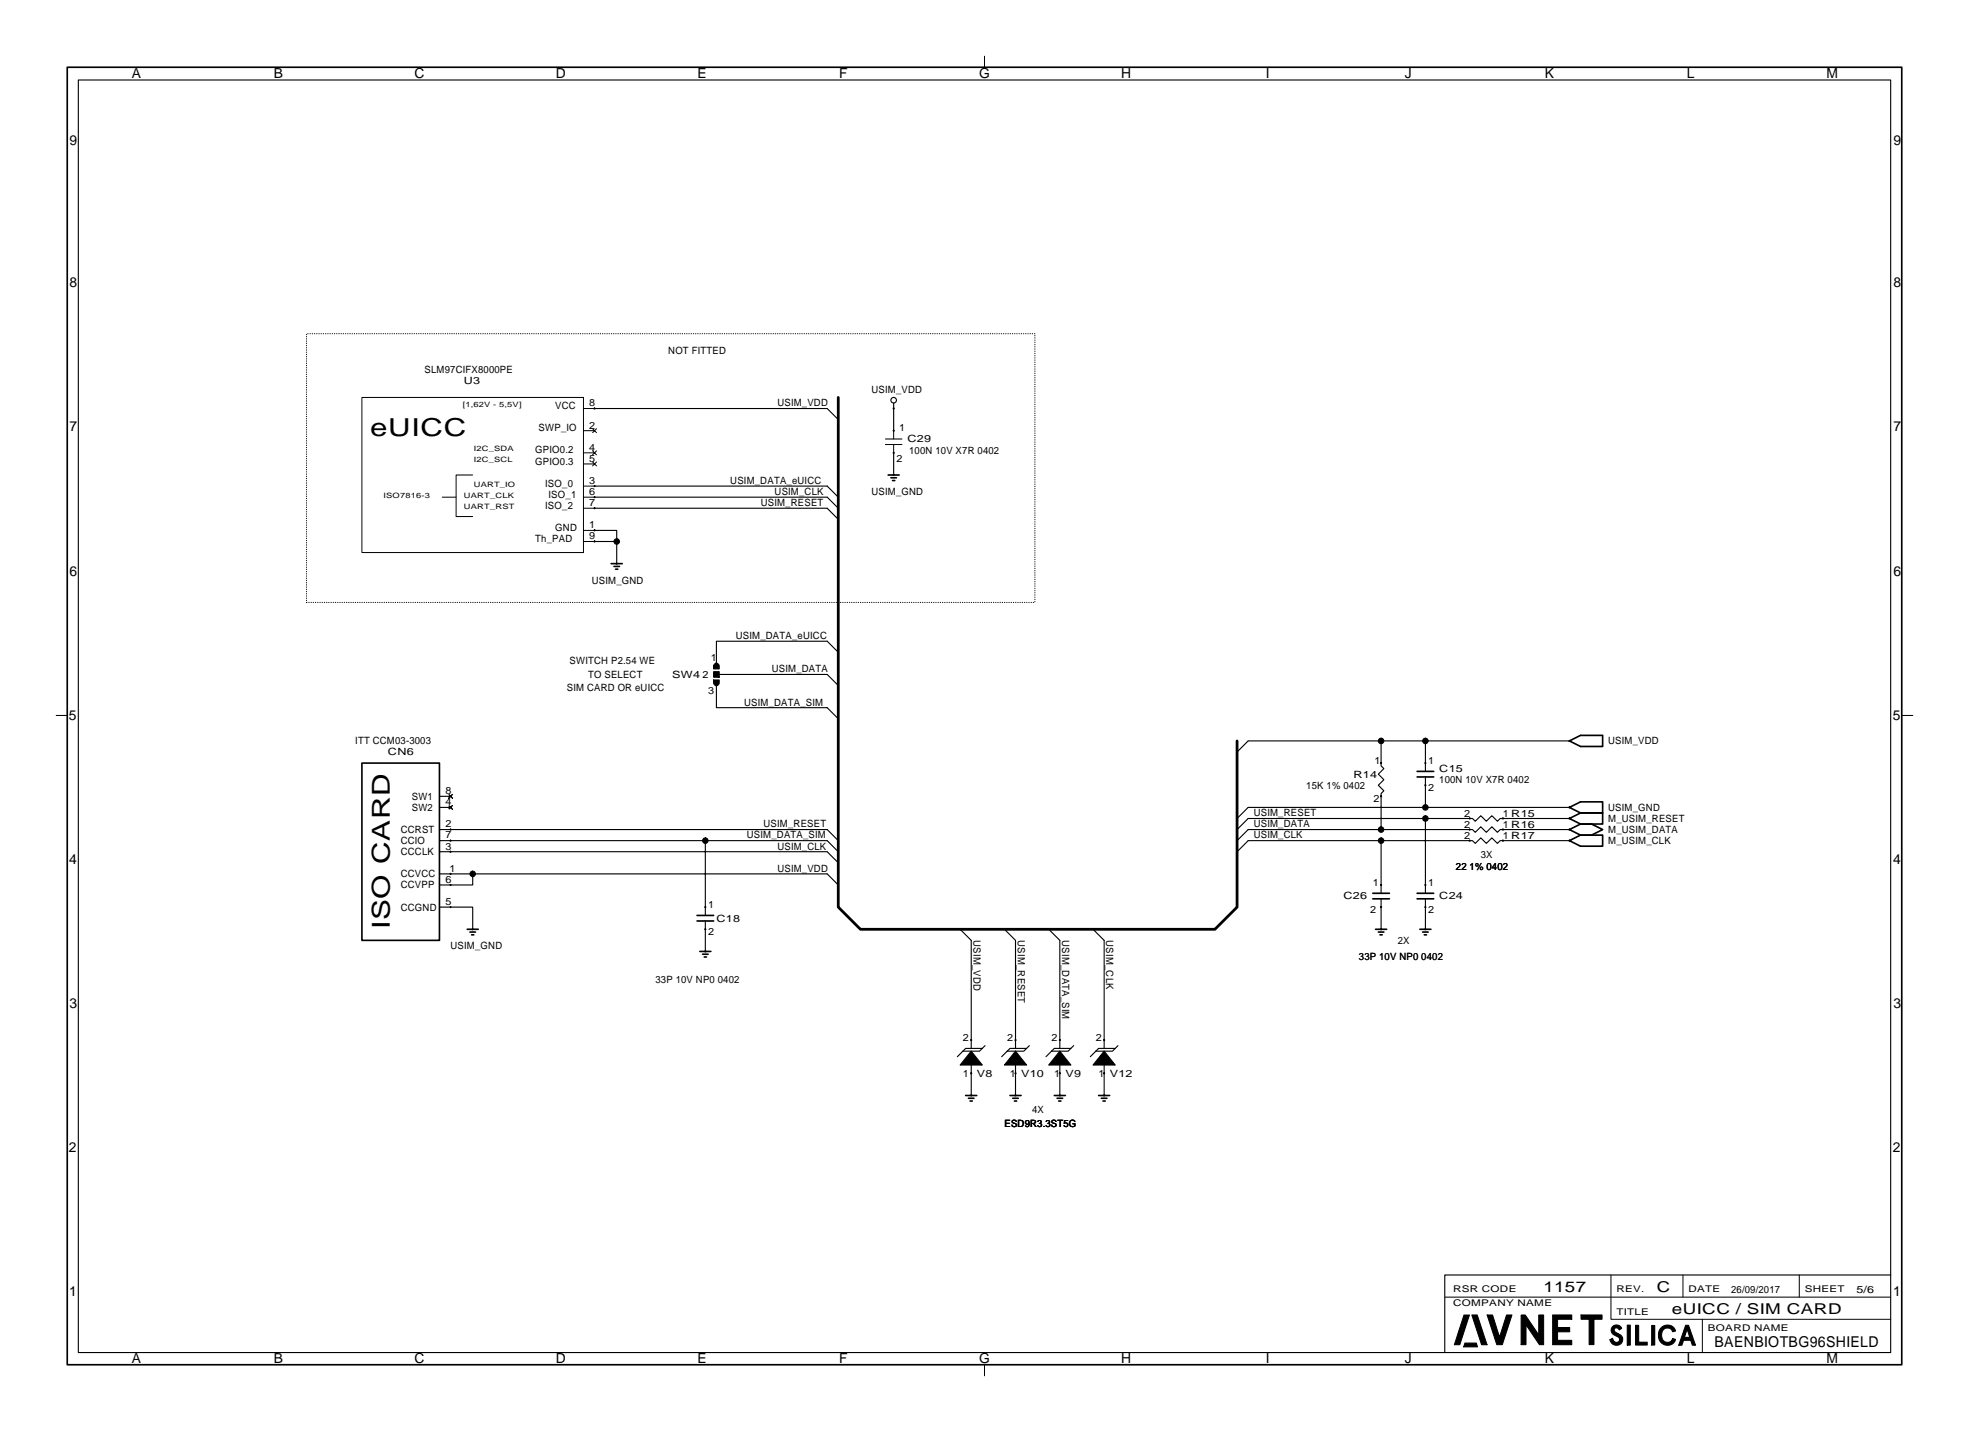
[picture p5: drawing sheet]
<svg xmlns="http://www.w3.org/2000/svg" width="451mm" height="328mm" viewBox="0 0 451 328" stroke-linecap="round" stroke-linejoin="round" font-family="sans-serif">
<path d="M192.2 91.1v116.9l5.1 5h81.3l5-5v-38.1" fill="none" stroke="#000" stroke-width=".64"/>
<g fill="none" stroke="#000" stroke-width=".25">
<path d="M18 18.3h415.5v291.8h-415.5zM136.3 93.7h53.4l2.5 2.5M204.9 92.4v6.3M136.3 111.4h53.4l2.5 2.6M136.3 114h53.4l2.5 2.5M136.3 116.5h53.4l2.5 2.6M204.9 103.8v5.1M136.3 121.6h5.1v7.6M136.3 124.1h5.1M164.3 157.2v5h25.4l2.5 2.6M164.3 154.6h25.4l2.5 2.6M192.2 149.5l-2.5-2.5h-25.4v5.1"/>
<path d="M316.7 169.9h43.1M316.7 169.9v5.7l.6 .6-1.3 1.3 1.3 1.2-1.3 1.3 1.3 1.3-.6 .6v8.3M316.7 169.9h-30.5l-2.6 2.5M326.8 169.9v6.9M326.8 178.1v7M100.8 192.7h88.9l2.5 2.6M100.8 195.3h88.9l2.5 2.5M100.8 190.2h88.9l2.5 2.5M100.8 182.6h2.5M100.8 185.1h2.5M161.7 192.7v17.2M316.7 192.7v12.1"/>
<path d="M326.8 187.6v17.2M359.8 185.1h-73.6l-2.6 2.5M359.8 192.7h-15.8l-.7 .6-1.2-1.2-1.3 1.2-1.3-1.2-1.2 1.2-.7-.6h-51.4l-2.6 2.6M359.8 190.2h-15.8l-.7 .6-1.2-1.3-1.3 1.3-1.3-1.3-1.2 1.3-.7-.6h-51.4l-2.6 2.5M359.8 187.6h-15.8l-.7 .7-1.2-1.3-1.3 1.3-1.3-1.3-1.2 1.3-.7-.7h-51.4l-2.6 2.6M100.8 208h7.6v5M100.8 200.3h7.6v2.6h-7.6M108.4 200.3h81.3l2.5 2.6M161.7 211.1v7M220.1 213l2.6 2.6v24.7M230.3 213l2.5 2.6v24.7M240.5 213l2.5 2.6v24.7"/>
<path d="M250.6 213l2.6 2.6v24.7M316.7 206v7M326.8 206v7M225.9 239.7l-1.3 1.3h-3.8M236 239.7l-1.3 1.3h-3.8M246.2 239.7l-1.3 1.3h-3.8M256.3 239.7l-1.2 1.3h-3.8M220.8 241l-1.3 1.2M222.7 244.1v7M225.2 240.3h-3.8l-.6 .7M230.9 241l-1.2 1.2M232.8 244.1v7"/>
<path d="M235.4 240.3h-3.8l-.7 .7M241.1 241l-1.3 1.2M243 244.1v7M245.5 240.3h-3.8l-.6 .7M251.3 241l-1.3 1.2M253.2 244.1v7M255.7 240.3h-3.8l-.6 .7M433.5 292.3h-102.2v17.8"/>
<circle cx="204.9" cy="91.7" r=".64"/>
</g>
<path d="M70.3 76.5h167v61.6h-167z" fill="none" stroke="#000" stroke-width=".23" stroke-dasharray=".1 .4"/>
<g fill="#000" stroke="#000" stroke-width=".23">
<path d="M335.7 301.5h1.2l-2.2 6.8h-1.2z" fill-rule="evenodd"/>
<path d="M335.9 307.9h2.6l.3 .9h-3.2z" fill-rule="evenodd"/>
<path d="M337.5 301.4h1.2l2.3 6.9h-1.3z" fill-rule="evenodd"/>
<path d="M341 301.4h1.2l1.6 5.1 1.6-5.1h1.3l-2.2 6.9h-1.3z" fill-rule="evenodd"/>
<path d="M348.8 301.5h.9l3.1 4.5v-4.5h1.1v6.8h-.9l-3.1-4.6v4.6h-1.1z" fill-rule="evenodd"/>
<path d="M356 301.4h4.4v1h-3.3v1.9h2.8v1h-2.8v2h3.3v1h-4.4z" fill-rule="evenodd"/>
<path d="M362.5 301.4h4.8v1h-1.8v5.8h-1.1v-5.8h-1.9z" fill-rule="evenodd"/>
<path d="M369.8 304a1.3 1.3 0 0 1 2 .5l-.5 .4a.57 .57 0 0 0-.9-.5 .57 .57 0 0 0 .1 1 1.82 1.82 0 0 1 1.6 1.8 1.48 1.48 0 0 1-1.5 1.2 1.48 1.48 0 0 1-1.5-1.3l.6-.3a.81 .81 0 0 0 .7 .9 .81 .81 0 0 0 .9-.7l-.2-.4-1.4-.9a1.2 1.2 0 0 1 .1-1.7z" fill-rule="evenodd"/>
<path d="M373.1 303.8h.7v4.6h-.7z" fill-rule="evenodd"/>
<path d="M375 303.8h.7v3.9h2v.6h-2.7z" fill-rule="evenodd"/>
<path d="M378.7 303.8h.7v4.5h-.7z" fill-rule="evenodd"/>
<path d="M381 304.2a1.91 1.91 0 0 1 3.2 .9l-.7 .2a1.35 1.35 0 0 0-1.7-.8 1.35 1.35 0 0 0-.8 1.7l.1 .8a1.28 1.28 0 0 0 1.3 .7 1.28 1.28 0 0 0 1.1-.8l.7 .1a2.08 2.08 0 0 1-2.7 1.2 2.08 2.08 0 0 1-1.2-2.7l.3-.8z" fill-rule="evenodd"/>
<path d="M386.5 303.8l-1.6 4.6h.7l.4-1.1h1.7l.3 1.1h.8l-1.6-4.6zM386.8 304.7l.6 1.9h-1.2z" fill-rule="evenodd"/>
<circle cx="136.3" cy="93.7" r=".13"/>
<circle cx="204.9" cy="93.7" r=".13"/>
<circle cx="204.9" cy="98.7" r=".13"/>
<circle cx="136.3" cy="114" r=".13"/>
<circle cx="136.3" cy="111.4" r=".13"/>
<circle cx="136.3" cy="116.5" r=".13"/>
<circle cx="204.9" cy="103.8" r=".13"/>
<circle cx="204.9" cy="108.9" r=".13"/>
<circle cx="136.3" cy="121.6" r=".13"/>
<circle cx="136.3" cy="124.1" r=".13"/>
<circle cx="141.4" cy="129.2" r=".13"/>
<circle cx="141.4" cy="124.1" r=".64"/>
<circle cx="164.3" cy="154.6" r=".13"/>
<circle cx="164.3" cy="157.2" r=".13"/>
<circle cx="164.3" cy="152.1" r=".13"/>
<circle cx="316.7" cy="174.9" r=".13"/>
<circle cx="316.7" cy="169.9" r=".64"/>
<circle cx="326.8" cy="174.9" r=".13"/>
<circle cx="326.8" cy="169.9" r=".64"/>
<circle cx="359.8" cy="169.9" r=".13"/>
<circle cx="103.3" cy="190.2" r=".13"/>
<circle cx="103.3" cy="192.7" r=".13"/>
<circle cx="103.3" cy="195.3" r=".13"/>
<circle cx="161.7" cy="192.7" r=".64"/>
<circle cx="316.7" cy="182.6" r=".13"/>
<circle cx="316.7" cy="192.7" r=".64"/>
<circle cx="316.7" cy="190.2" r=".64"/>
<circle cx="326.8" cy="180" r=".13"/>
<circle cx="326.8" cy="185.1" r=".64"/>
<circle cx="326.8" cy="187.6" r=".64"/>
<circle cx="337" cy="192.7" r=".13"/>
<circle cx="337" cy="187.6" r=".13"/>
<circle cx="337" cy="190.2" r=".13"/>
<circle cx="344.6" cy="190.2" r=".13"/>
<circle cx="344.6" cy="187.6" r=".13"/>
<circle cx="344.6" cy="192.7" r=".13"/>
<circle cx="359.8" cy="190.2" r=".13"/>
<circle cx="359.8" cy="185.1" r=".13"/>
<circle cx="359.8" cy="192.7" r=".13"/>
<circle cx="359.8" cy="187.6" r=".13"/>
<circle cx="103.3" cy="208" r=".13"/>
<circle cx="103.3" cy="200.3" r=".13"/>
<circle cx="103.3" cy="202.9" r=".13"/>
<circle cx="108.4" cy="213" r=".13"/>
<circle cx="108.4" cy="200.3" r=".64"/>
<circle cx="161.7" cy="213" r=".13"/>
<circle cx="161.7" cy="208" r=".13"/>
<circle cx="161.7" cy="218.1" r=".13"/>
<circle cx="316.7" cy="208" r=".13"/>
<circle cx="316.7" cy="213" r=".13"/>
<circle cx="316.7" cy="202.9" r=".13"/>
<circle cx="326.8" cy="208" r=".13"/>
<circle cx="326.8" cy="202.9" r=".13"/>
<circle cx="326.8" cy="213" r=".13"/>
<circle cx="222.7" cy="238.4" r=".13"/>
<circle cx="232.8" cy="238.4" r=".13"/>
<circle cx="243" cy="238.4" r=".13"/>
<circle cx="253.2" cy="238.4" r=".13"/>
<circle cx="222.7" cy="246.1" r=".13"/>
<circle cx="222.7" cy="251.1" r=".13"/>
<circle cx="232.8" cy="251.1" r=".13"/>
<circle cx="232.8" cy="246.1" r=".13"/>
<circle cx="243" cy="251.1" r=".13"/>
<circle cx="243" cy="246.1" r=".13"/>
<circle cx="253.2" cy="246.1" r=".13"/>
<circle cx="253.2" cy="251.1" r=".13"/>
</g>
<g fill="none" stroke="#000" stroke-width=".23">
<path d="M225.7 12.9v2.5M83 91.1h50.8v35.6h-50.8zM133.8 93.7h2.5M133.8 98.7h2.5M135.9 98.3l.9 .9M136.8 98.3l-.9 .9M204.9 98.7v1.9M101.4 114h3.2M108.4 108.9h-3.8v9.5h3.8M133.8 114h2.5M133.8 116.5h2.5M133.8 111.4h2.5"/>
<path d="M133.8 103.8h2.5M133.8 106.4h2.5M135.9 103.4l.9 .9M135.9 105.9l.9 .9M136.8 103.4l-.9 .9M136.8 105.9l-.9 .9M203 100.6h3.8M203 101.9h3.8M204.9 101.9v1.9M133.8 124.1h2.5M133.8 121.6h2.5M12.9 164h2.5"/>
<path d="M436 164h2.6M102.9 182.1l.4 .5 .5-.5-.5 .5 .5 .4-.5-.4-.4 .4 .4-.4zM102.9 184.6l.4 .5 .5-.5-.5 .5 .5 .4-.5-.4-.4 .4 .4-.4zM331.3 297.4h102.2M369.4 292.3v10.1h64.1M385.9 292.3v5.1M412.5 292.3v5.1M225.7 312.9v2.5M390.3 302.4v7.7"/>
</g>
<g fill="none" stroke="#000" stroke-width=".38">
<path d="M15.4 15.4h420.6v297.5h-420.6zM203.6 108.9h2.6M204.3 109.5h1.2M204.6 110.2h.6M140.1 129.2h2.6M140.8 129.8h1.2M141.1 130.5h.6M83 174.9h17.8v40.7h-17.8zM324.9 176.8h3.8M324.9 178.1h3.8M359.8 169.9l2.6-1.3h5.1v2.5h-5.1zM359.8 185.1l2.6-1.3h5.1v2.6h-5.1z"/>
<path d="M359.8 192.7l2.6-1.3h5.1v2.6h-5.1zM362.4 188.9h2.5l2.6 1.3-2.6 1.2h-2.5M362.4 188.9l-2.6 1.3 2.6 1.2M362.4 186.4l-2.6 1.2 2.6 1.3M362.4 186.4h5.1v2.5h-5.1M107.1 213h2.6M107.7 213.7h1.3M108.1 214.3h.5M159.8 209.9h3.8M159.8 211.1h3.8M160.5 218.1h2.5M161.1 218.7h1.3"/>
<path d="M161.5 219.4h.5M314.8 204.8h3.8M314.8 206h3.8M315.4 213h2.5M316 213.7h1.3M316.4 214.3h.5M324.9 204.8h3.8M324.9 206h3.8M325.6 213h2.5M326.2 213.7h1.3M326.6 214.3h.5M221.4 251.1h2.6"/>
<path d="M222 251.8h1.3M222.4 252.4h.5M231.6 251.1h2.5M232.2 251.8h1.3M232.6 252.4h.5M241.7 251.1h2.6M242.4 251.8h1.2M242.7 252.4h.6M251.9 251.1h2.5M252.5 251.8h1.3M252.9 252.4h.5"/>
</g>
<g fill="#000" stroke="#000" stroke-width=".25">
<path d="M222.7 241l2.5 3.1h-5.1zM232.8 241l2.6 3.1h-5.1zM243 241l2.5 3.1h-5zM253.2 241l2.5 3.1h-5.1z"/>
<path d="M163.8 152.3a.63 .63 0 0 1 .7-.2 .63 .63 0 0 1 .4 .6v.6h-1.3z" fill-rule="evenodd"/>
<path d="M163.6 155.9h1.3v.6a.64 .64 0 0 1-.6 .7 .64 .64 0 0 1-.7-.7z" fill-rule="evenodd"/>
<path d="M163.6 154h1.3v1.2h-1.3z" fill-rule="evenodd"/>
</g>
<g font-size="5.7">
<text x="84.9" y="100">eUICC</text>
<text x="89.4" y="213" transform="rotate(-90 89.4 213)">ISO CARD</text>
</g>
<g font-size="3.4">
<text x="353.9" y="296.1">1157</text>
<text x="379.9" y="296.1">C</text>
<text x="383.3" y="301.2">eUICC / SIM CARD</text>
<text x="393.1" y="308.8">BAENBIOTBG96SHIELD</text>
</g>
<g font-size="3.2">
<text x="30.2" y="17.9">A</text>
<text x="62.8" y="17.9">B</text>
<text x="95" y="17.9">C</text>
<text x="127.5" y="17.9">D</text>
<text x="160" y="17.9">E</text>
<text x="192.4" y="17.9">F</text>
<text x="224.5" y="17.9">G</text>
<text x="257.1" y="17.9">H</text>
<text x="290.2" y="17.9">I</text>
<text x="322.1" y="17.9">J</text>
<text x="354.2" y="17.9">K</text>
<text x="386.8" y="17.9">L</text>
<text x="418.8" y="17.9">M</text>
<text x="15.9" y="33.1">9</text>
<text x="434.1" y="33.1">9</text>
<text x="15.9" y="65.9">8</text>
<text x="434.1" y="65.9">8</text>
<text x="15.9" y="98.9">7</text>
<text x="434.1" y="98.9">7</text>
<text x="15.9" y="131.9">6</text>
<text x="434.1" y="131.9">6</text>
<text x="15.8" y="164.9">5</text>
<text x="434" y="164.9">5</text>
<text x="15.9" y="198">4</text>
<text x="434.1" y="198">4</text>
<text x="15.9" y="231">3</text>
<text x="434.1" y="231">3</text>
<text x="15.8" y="264">2</text>
<text x="434" y="264">2</text>
<text x="15.9" y="297">1</text>
<text x="434.1" y="297">1</text>
<text x="30.2" y="312.4">A</text>
<text x="62.8" y="312.4">B</text>
<text x="95" y="312.4">C</text>
<text x="127.5" y="312.4">D</text>
<text x="160" y="312.4">E</text>
<text x="192.4" y="312.4">F</text>
<text x="224.5" y="312.4">G</text>
<text x="257.1" y="312.4">H</text>
<text x="290.2" y="312.4">I</text>
<text x="322.1" y="312.4">J</text>
<text x="354.2" y="312.4">K</text>
<text x="386.8" y="312.4">L</text>
<text x="418.8" y="312.4">M</text>
</g>
<g font-size="2.3">
<text x="153.2" y="81.1">NOT FITTED</text>
<text x="97.3" y="85.5">SLM97CIFX8000PE</text>
<text x="106.4" y="88.1">U3</text>
<text x="199.8" y="90">USIM_VDD</text>
<text x="127.3" y="93.8">VCC</text>
<text x="135.1" y="93.2">8</text>
<text x="178.2" y="93.2">USIM_VDD</text>
<text x="123.5" y="98.9">SWP_IO</text>
<text x="135.1" y="98.2">2</text>
<text x="206.2" y="98.9">1</text>
<text x="208.1" y="101.4">C29</text>
<text x="122.7" y="103.9">GPIO0.2</text>
<text x="122.7" y="106.5">GPIO0.3</text>
<text x="135.1" y="103.3">4</text>
<text x="135.1" y="105.9">5</text>
<text x="205.5" y="105.9">2</text>
<text x="208.5" y="104.1">100N 10V X7R 0402</text>
<text x="125" y="111.6">ISO_0</text>
<text x="135.1" y="110.9">3</text>
<text x="135.1" y="113.5">6</text>
<text x="167.4" y="110.9">USIM_DATA_eUICC</text>
<text x="177.6" y="113.5">USIM_CLK</text>
<text x="199.8" y="113.5">USIM_GND</text>
<text x="125" y="116.6">ISO_2</text>
<text x="125.8" y="114.1">ISO_1</text>
<text x="135.1" y="116">7</text>
<text x="174.4" y="116">USIM_RESET</text>
<text x="122.7" y="124.3">Th_PAD</text>
<text x="127.3" y="121.7">GND</text>
<text x="135.1" y="121.1">1</text>
<text x="135.1" y="123.6">9</text>
<text x="135.7" y="133.8">USIM_GND</text>
<text x="168.7" y="146.5">USIM_DATA_eUICC</text>
<text x="130.6" y="152.2">SWITCH P2.54 WE</text>
<text x="134.8" y="155.4">TO SELECT</text>
<text x="154.1" y="155.4">SW4</text>
<text x="161.1" y="155.4">2</text>
<text x="163" y="151.6">1</text>
<text x="177" y="154.1">USIM_DATA</text>
<text x="130" y="158.4">SIM CARD OR eUICC</text>
<text x="162.4" y="159.2">3</text>
<text x="170.6" y="161.7">USIM_DATA_SIM</text>
<text x="81.5" y="170.6">ITT CCM03-3003</text>
<text x="89" y="173.2">CN6</text>
<text x="368.7" y="170.6">USIM_VDD</text>
<text x="310.3" y="178.2">R14</text>
<text x="315.1" y="175.1">1</text>
<text x="327.5" y="175.1">1</text>
<text x="330" y="177">C15</text>
<text x="330" y="179.5">100N 10V X7R 0402</text>
<text x="94.4" y="183.3">SW1</text>
<text x="94.4" y="185.9">SW2</text>
<text x="102.2" y="182.1">8</text>
<text x="102.2" y="184.6">4</text>
<text x="299.5" y="180.8">15K 1% 0402</text>
<text x="314.9" y="184">2</text>
<text x="327.5" y="181.4">2</text>
<text x="368.7" y="185.9">USIM_GND</text>
<text x="91.9" y="190.9">CCRST</text>
<text x="102.2" y="189.7">2</text>
<text x="175.1" y="189.7">USIM_RESET</text>
<text x="287.5" y="187.1">USIM_RESET</text>
<text x="287.5" y="189.7">USIM_DATA</text>
<text x="335.7" y="189.8">2</text>
<text x="335.7" y="187.3">2</text>
<text x="344.6" y="189.8">1 R16</text>
<text x="344.6" y="187.3">1 R15</text>
<text x="368.7" y="190.9">M_USIM_DATA</text>
<text x="368.7" y="188.4">M_USIM_RESET</text>
<text x="91.9" y="193.5">CCIO</text>
<text x="91.9" y="196">CCCLK</text>
<text x="102.2" y="192.2">7</text>
<text x="102.2" y="194.8">3</text>
<text x="171.2" y="192.2">USIM_DATA_SIM</text>
<text x="178.2" y="194.8">USIM_CLK</text>
<text x="287.5" y="192.2">USIM_CLK</text>
<text x="335.7" y="192.3">2</text>
<text x="339.5" y="196.7">3X</text>
<text x="344.6" y="192.3">1 R17</text>
<text x="368.7" y="193.5">M_USIM_CLK</text>
<text x="91.9" y="201.1">CCVCC</text>
<text x="91.9" y="203.6">CCVPP</text>
<text x="102.2" y="202.4">6</text>
<text x="103" y="199.8">1</text>
<text x="178.2" y="199.8">USIM_VDD</text>
<text x="314.8" y="203">1</text>
<text x="327.5" y="203">1</text>
<text x="333.8" y="199.3">22 1% 0402</text>
<text x="91.9" y="208.7">CCGND</text>
<text x="102.2" y="207.5">5</text>
<text x="162.4" y="208.1">1</text>
<text x="308" y="206.2">C26</text>
<text x="314.1" y="209.4">2</text>
<text x="327.5" y="209.4">2</text>
<text x="330" y="206.2">C24</text>
<text x="162.4" y="214.4">2</text>
<text x="164.3" y="211.3">C18</text>
<text x="223.2" y="215.6" transform="rotate(90 223.2 215.6)">USIM_VDD</text>
<text x="233.3" y="215.6" transform="rotate(90 233.3 215.6)">USIM_RESET</text>
<text x="243.5" y="215.6" transform="rotate(90 243.5 215.6)">USIM_DATA_SIM</text>
<text x="253.7" y="215.6" transform="rotate(90 253.7 215.6)">USIM_CLK</text>
<text x="103.3" y="217.6">USIM_GND</text>
<text x="311.6" y="220.2">33P 10V NP0 0402</text>
<text x="320.5" y="216.3">2X</text>
<text x="150.3" y="225.2">33P 10V NP0 0402</text>
<text x="220.8" y="238.6">2</text>
<text x="230.9" y="238.6">2</text>
<text x="241.1" y="238.6">2</text>
<text x="251.3" y="238.6">2</text>
<text x="220.8" y="246.8">1</text>
<text x="224" y="246.8">V8</text>
<text x="231.6" y="246.8">1</text>
<text x="234.1" y="246.8">V10</text>
<text x="241.7" y="246.8">1</text>
<text x="244.3" y="246.8">V9</text>
<text x="251.9" y="246.8">1</text>
<text x="254.4" y="246.8">V12</text>
<text x="236.7" y="255.1">4X</text>
<text x="230.3" y="258.3">ESD9R3.3ST5G</text>
<text x="396.9" y="296.4">26/09/2017</text>
<text x="425.6" y="296.4">5/6</text>
</g>
<g font-size="2.1">
<text x="333.2" y="296.3">RSR CODE</text>
<text x="333.2" y="299.4">COMPANY NAME</text>
<text x="370.6" y="296.3">REV.</text>
<text x="387.1" y="296.3">DATE</text>
<text x="413.8" y="296.3">SHEET</text>
<text x="370.6" y="301.3">TITLE</text>
<text x="391.6" y="305.1">BOARD NAME</text>
</g>
<g font-size="1.7">
<text x="106.1" y="93.3">[1,62V - 5,5V]</text>
<text x="108.6" y="103.4">I2C_SDA</text>
<text x="108.6" y="106">I2C_SCL</text>
<text x="108.6" y="111.7">UART_IO</text>
<text x="87.9" y="114.2">ISO7816-3</text>
<text x="106.4" y="116.8">UART_RST</text>
<text x="106.4" y="114.2">UART_CLK</text>
</g>
</svg>
